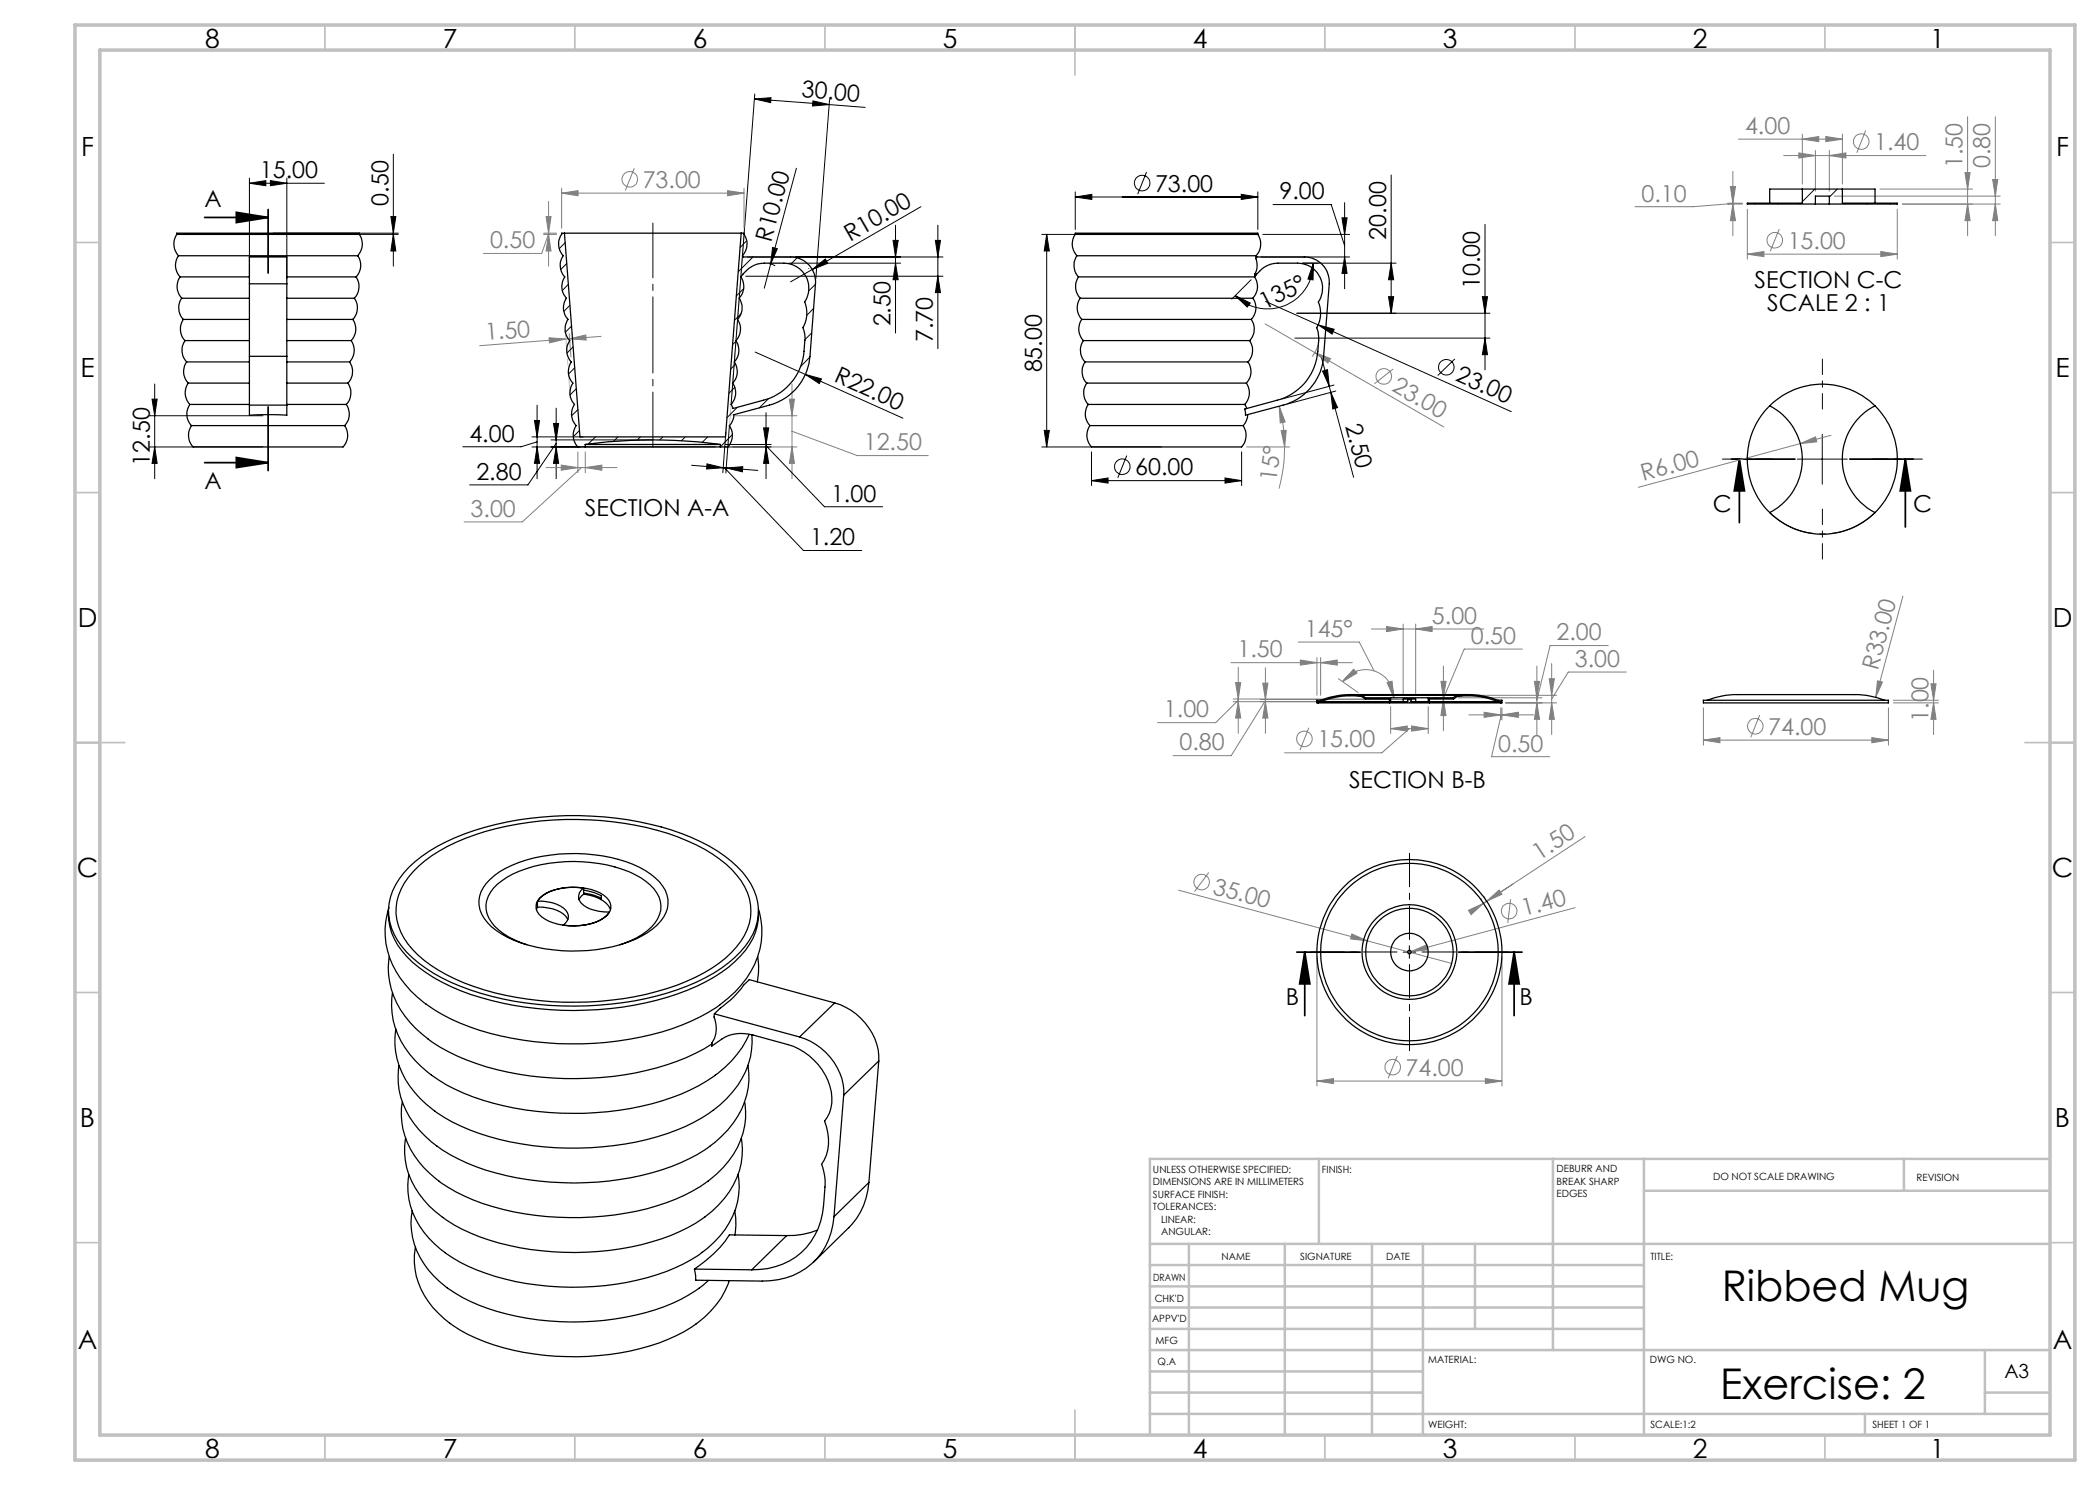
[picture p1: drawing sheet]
<svg xmlns="http://www.w3.org/2000/svg" width="420mm" height="297mm" viewBox="0 0 420 297" stroke-linecap="round" stroke-linejoin="round" font-family="sans-serif">
<g fill="none" stroke="#000" stroke-width=".2">
<path d="M150.9 19.8l14.9 1.1M150.9 19.8l3.3-.3-.1 1zM151 18.8l-4.8 62M165.9 19.9l-2.7 35.9M49.9 36.7l3.3-.6v1zM49.9 35.6v20.2M49.9 36.7h15M54.1 36.1l3.3 .6-3.3 .4zM57.4 35.6v20.2M78.7 30.8v22.4M159.3 33.7l-5.2 19.1M162.6 20.2l3.2 .7-3.3 .3z"/>
<path d="M165.8 20.9l7.2 .6M215.1 39.4l3.3-.5v1zM215.1 38.4v7.5M215.1 39.4h36.5M229.3 34.4l-1.8 4.4M248.2 38.9l3.4 .5-3.4 .5zM251.6 38.4v7.5M278.2 35v27.6M54.6 46.9h25.1M54.6 46.6h25.1M78.2 43.3h1l-.5 3.3zM78.7 46.9l.5 3.3h-1z"/>
<path d="M149.2 55.2h39.4M149.5 51.4h39.1M153.8 52.7l1.2 .5M154.1 52.8l-1.2 4.8M154.5 49.5l1 .2-1.4 3.1zM157.8 52.6h22.3M162.5 53.9l2.6-2.1 .5 .9zM162.5 53.9l-4.4 2.5M178.6 48.1h1l-.5 3.3zM179.1 52.6l.5 3.3h-1zM179.1 45v21.6M184.2 41.3l-21.7 12.6"/>
<path d="M187.1 48.1h1l-.5 3.3zM187.6 55.2l.5 3.3h-1zM187.6 45v24.7M208.4 46.9h23.9M209.3 46.9v42.5M209.3 46.9l.6 3.3h-1.1zM247.1 59.1l2.9 1.5-.6 .8zM250.2 55.9l-3.9 3.9M252.2 51.4h17.7M252.6 46.9h17.3M254.6 40.9h11.6l2.7 8.2M262.7 52.6l-.1 3.4-1-.2z"/>
<path d="M262.7 52.6a9.2 9.2 0 0 1-5.7 8.5 9.2 9.2 0 0 1-9.9-2M268.4 43.6h1l-.5 3.3zM268.9 51.4l.5 3.3h-1zM268.9 40.5v17.2M277.7 59.3h1l-.5 3.3zM278.2 52.6l.5 3.3h-1zM279.2 52.6h-18.7M296.5 59.3h1l-.5 3.3zM297 44.9v29.1M30.4 79.8h1l-.5 3.3zM30.9 76.8v18.9M151 70.4l29.6 13.2"/>
<path d="M161.1 74.9l3.2 .9-.4 .9zM253.1 60.3l10.5 4.7M259 67.6h39M259.4 62.6h38.6M263.6 65l3.2 .9-.4 .9zM263.6 65l38.7 17.3M264.2 71.1l1.7 6.2M264.5 74.2l1-.3 .4 3.4zM265.9 77.3l.3 1.2M266.2 78.5l1.3 3-.9 .3zM266.2 78.5l4.5 17M266.8 77l-10.4 2.8"/>
<path d="M267.2 78.2l-9.6 2.6M291 71.8l-3.5 3.3M297 67.6l.5 3.3h-1zM29.9 89.4h22.7M29.9 83.1h22.7M30.9 89.4l.5 3.3h-1zM106.4 89.4h36.7M106.4 87.4h10.2M106.9 84.1h1l-.5 3.3zM107.4 89.4l.5 3.3h-1zM107.4 81v14.7M107.4 88.4l-3.2 1h-11.6"/>
<path d="M110.2 88h20.4M110.7 84.7h1l-.5 3.3zM111.2 89.4l.5 3.3h-1zM111.2 81.6v14.1M111.2 88.7l-5.6 8.3h-11.7M138.3 93.1l6.3 .5M141.4 92.8l3.2 .8-3.3 .2zM144.6 93.6h.6M144.9 93.6l15.8 16.5h11.6M145.1 89.4h9.1M145.1 88.9h9.1M145.2 86.4l-.6 8.1"/>
<path d="M145.2 93.6l3.4-.3-.1 1.1zM145.2 93.6l6.4 .5M145.9 85.3l-.7 9.3M152.7 85.6h1l-.5 3.3zM153.2 89.4l.5 3.3h-1zM153.2 82.5v13.2M153.2 89.1l11.7 12.2h11.6M208.4 89.4h23.9M208.8 86.1h1.1l-.6 3.3zM218.3 96.1l3.3-.5v1zM218.3 90.4v6.7M218.3 96.1h30"/>
<path d="M225.4 91.1l-1.8 4.5M245 95.6l3.3 .5-3.3 .5zM248.3 90.4v6.7M359.5 91.8h10M364.5 86.9v9.9M280.6 190.4h2.5M281.9 189.2v2.5"/>
<circle cx="228.4" cy="36.6" r="1.55"/>
<circle cx="289.3" cy="73.4" r="1.56"/>
<circle cx="224.5" cy="93.3" r="1.55"/>
</g>
<g fill="none" stroke="#808080" stroke-width=".2">
<path d="M112.3 38.6l3.3-.5v1.1zM112.3 37.6v8M112.3 38.6h36.5M126.9 33.7l-1.8 4.4M145.5 38.1l3.3 .5-3.3 .6zM148.8 37.6v8M346.1 37.3h1l-.5 3.3zM346.6 34.3v12.9M347.7 27.8h20.8M356.7 31.1h28.5M359.8 30.6l3.3 .5-3.3 .5zM360.5 27.8l3.2-.5v1z"/>
<path d="M360.5 26.8v10M363.1 30.1v8.1M365.2 27.3l3.3 .5-3.3 .5zM365.9 31.1l3.3-.5v1zM365.9 30.1v8.1M366.9 39.2h33.1M368.5 26.8v10M373.1 26.1l-1.7 4.4M376 37.8h18.5M393 34.5h1l-.5 3.3zM393.5 23.4v23.8M398.5 35.9h1.1l-.5 3.3z"/>
<path d="M399.1 23.4v23.8M108.7 46.6h2.6M108.7 46.9h2.6M109.2 43.3h1l-.5 3.3zM109.7 46.9l.5 3.3h-1zM109.7 40.3v12.9M109.7 46.8l-1.4 3.9h-11.6M345.6 40.8h2.9M345.6 40.6h2.9M346.6 40.8l.5 3.3h-1zM346.6 40.7l-8 .6h-11.6M349.5 50.8l3.3-.5v1z"/>
<path d="M349.5 41.8v10M349.5 50.8h29.9M355.8 45.8l-1.8 4.5M376.2 50.3l3.2 .5-3.2 .5zM379.4 41.8v10M380.5 40.8h19.5M393.5 40.8l.5 3.3h-1zM399.1 40.8l.5 3.3h-1.1zM109.8 67.6l3.4 .2-3.3 .8zM113.2 67.8l-17.3 1.3M113.8 66.7l.4 4.7M113.9 67.8l3.3-.8v1z"/>
<path d="M113.9 67.8h-.7M120.2 67.3l-6.3 .5M157.9 79.8h1l-.5 3.3zM158.4 76.8v18.9M253 64.8l10 5.7M263 70.5l3.1 1.2-.5 .9zM263 70.5l25.8 14.9M263.6 69l-.6 1.5-.6 .8M278.6 73.8l-3.7 3M109.2 93.5h14.2M112.3 93l3.3 .5-3.3 .5zM115.6 90.4v4.1"/>
<path d="M116.3 93.5l-11.8 10.9h-11.7M117.1 93.5l3.3-.5v1zM117.1 90.4v4.1M146.5 89.4h12.9M147 83.1h12.4M158.4 86.3l13 4.8h14.3M158.4 89.4l.5 3.3h-1zM249.3 89.4h8.6M255.8 81.2l1.2 3.2-1 .2zM255.8 81.2a31.5 31.5 0 0 1 1.1 8.2M256.2 86.1h1l-.3 3.3zM256.9 89.4a31.2 31.2 0 0 1-1.1 8.3"/>
<path d="M360 88.7l3.1-1.3 .3 1zM366.2 87.1l-38.5 10.4M380.6 119.2l-5.5 20.3M246.2 132.5h24.3M246.6 139.8h33M247.1 136.5h1l-.5 3.3zM247.6 133.5v13.2M252.1 139.9h28.4M252.6 136.6h1l-.5 3.3zM253.1 133.6v13.1M259.6 128.4h12.3l2.9 5.8M260.1 132l3.3 .5-3.3 .5z"/>
<path d="M263.4 131.5v7.6M264.1 132.5l3.3-.5v1zM264.1 131.5v7.6M267.7 135.7l3.9 2.8M268.5 136.3a5.6 5.6 0 0 1 6.3-2.1 5.6 5.6 0 0 1 4 5.4M270.7 133.8l.7 .8-2.9 1.7zM274.3 125.8h22.4M277.3 125.3l3.3 .5-3.3 .5zM277.4 136.5l1-.3 .4 3.4zM280.6 124.8v14M283.1 125.8l3.3-.5v1zM283.1 124.8v14"/>
<path d="M288.2 136.3h1l-.5 3.3zM288.7 139.8l.5 3.3h-1zM288.7 133.2v13M291.6 139.6h16.8M292.3 139.1h19M304.5 129.8h-11.7l-4.1 9.9M306.9 136.3h1l-.5 3.3zM307.4 133.2v13.7M309.8 135.7h1.1l-.6 3.4zM310.3 132.7v14.2M321.7 129.1h-11.7l-2.6 10.9M325.3 134.4h-11.6l-3.4 5.4"/>
<path d="M375.5 136.2l1 .2-1.4 3.1zM386.2 136.8h1l-.5 3.2zM386.7 134.1v12.8M246.6 140.3h30.5M247.6 140.3l.5 3.3h-1zM247.6 140l-4.5 4.5h-11.6M253.1 140.3l.5 3.3h-1zM253.1 140.1l-6.9 11h-11.6M261.8 145.6l-1.8 4.4M278.1 145.7l3.3-.5v1zM278.1 141.3v5.4M278.1 145.7h7.5"/>
<path d="M281.9 145.7l-5.5 4.9h-19.5M282.3 145.2l3.3 .5-3.3 .5zM285.6 141.3v5.4M293.8 143h12.9M296.8 142.4l3.3 .6-3.3 .5zM300.1 141.6v2.4M300.2 143l-1.9 8.3h11.7M300.4 143l3.3-.6v1.1zM300.4 141.6v2.4M301.1 140.6h10.2M307.4 140.6l.5 3.3h-1zM310.3 140.6l.6 3.3h-1.1z"/>
<path d="M340.7 148l3.3-.5v1.1zM340.7 141.6v7.4M340.7 148h37M351.9 143l-1.7 4.5M374.4 147.5l3.3 .5-3.3 .6zM377.7 141.6v7.4M378.7 140.6h9M378.7 140h9M386.7 140.6l.5 3.3h-1zM235.7 178l37.7 10.2M241.8 174.5l-2.9 3.8M296.2 179.8h.1"/>
<path d="M296.8 179.4h.1M302.1 179.8l-.5 4.8M302.6 176.8l-5.2 3.4M317 167.3l-20.3 13.4M263.4 191.4v25.8M270.4 186.8l3 1.4-3.3-.4zM273.4 188.2l16.9 4.5M282.2 190.3l3.1-1.3 .2 1zM282.2 190.3l-.6 .2M293.7 182.1l3-1.4-2.5 2.2zM297.4 180.2l2.4-2.2 .6 .9zM297.4 180.2l-.7 .5"/>
<path d="M300.4 191.4v25.8M315 181.5l-32.8 8.8M263.4 216.2l3.3-.5v1zM263.4 216.2h37M279.4 211.2l-1.8 4.4M297.1 215.7l3.3 .5-3.3 .5z"/>
<circle cx="126" cy="35.9" r="1.55"/>
<circle cx="372.2" cy="28.3" r="1.55"/>
<circle cx="355" cy="48" r="1.55"/>
<circle cx="276.7" cy="75.3" r="1.56"/>
<circle cx="260.9" cy="147.8" r="1.55"/>
<circle cx="351" cy="145.3" r="1.56"/>
<circle cx="240.3" cy="176.4" r="1.55"/>
<circle cx="301.8" cy="182.2" r="1.55"/>
<circle cx="278.5" cy="213.4" r="1.56"/>
</g>
<path d="M354 102.5a15 15 0 0 0 21 0" fill="none" stroke="#000" stroke-width=".2" stroke-dasharray="15.2 1.3 1.3 1.3" stroke-dashoffset="5.5" stroke-linecap="butt"/>
<g fill="none" stroke="#000" stroke-width=".35">
<path d="M40.9 43.5h12.7M47.3 42.5l6.3 1-6.3 1zM53.6 41.9v12.7M40.9 92.5h12.7M47.3 91.5l6.3 1-6.3 1zM53.6 81.4v12.7M346.3 91.8h12.7M347.9 91.8l1 6.4h-2zM347.9 91.8v12.7M370 91.8h12.7M381.1 91.8l1 6.4h-2.1zM381.1 91.8v13.6"/>
<path d="M259.4 190.4h12.7M260.9 190.4l1.1 6.4h-2.1zM260.9 190.4v12.7M291.7 190.4h12.7M302.8 190.4l1 6.4h-2zM302.8 190.4v12.7"/>
</g>
<path d="M279.4 190.4h-17.2M281.9 187.9v-17.3M281.9 192.9v17.2M284.4 190.4h17.3" fill="none" stroke="#000" stroke-width=".2" stroke-dasharray="15.2 1.3 1.3 1.3" stroke-dashoffset="8.5"/>
<path d="M354.5 91.8h-10M364.5 81.8v-10M374.5 91.8h10M364.5 101.8v10" fill="none" stroke="#000" stroke-width=".2" stroke-dasharray="15.2 1.3 1.3 1.3" stroke-dashoffset="12.1"/>
<path d="M130.6 89.4v-44.8" fill="none" stroke="#000" stroke-width=".2" stroke-dasharray="15.2 1.3 1.3 1.3" stroke-dashoffset="4.3"/>
<path d="M148.8 46.9l-2.9 38.2" fill="none" stroke="#c0c0c0" stroke-width=".2" stroke-dasharray="15.2 1.3 1.3 1.3" stroke-dashoffset="7.5"/>
<path d="M148.6 54.8l-.4 .4M148.7 51.4h-.2M146.8 82.9l-.7 .2" fill="none" stroke="#c0c0c0" stroke-width=".2" stroke-dasharray="15.2 1.3 1.3 1.3"/>
<path d="M114 78.8l-1-12.8" fill="none" stroke="#c0c0c0" stroke-width=".2" stroke-dasharray="15.2 1.3 1.3 1.3" stroke-dashoffset="10.8"/>
<g fill="none" stroke="#c0c0c0" stroke-width=".35">
<path d="M65 5v5M115 5v5M165 5v5M215 5v10M265 5v5M315 5v5M365 5v5M15 48.5h5M410 48.5h5M15 98.5h5M410 98.5h5M15 148.5h10"/>
<path d="M405 148.5h10M15 198.5h5M410 198.5h5M15 248.5h5M410 248.5h5M65 287v5M115 287v5M165 287v5M215 282v10M265 287v5M315 287v5M365 287v5"/>
</g>
<g fill="none" stroke="#c0c0c0" stroke-width=".5">
<path d="M263.8 231.8v17M310.6 231.8v38.2M328.8 231.8v55.2M328.8 238.2h81.2M380.8 231.8v6.4M410 231.8h-180v55.2M230 248.8h180M230 257.3h98.8M230 253h98.8M237.8 248.8v38.2M257 248.8v38.2M274.4 248.8v38.2"/>
<path d="M284.6 248.8v38.2M295 248.8v17M230 265.8h98.8M230 261.5h98.8M230 278.5h54.6M230 274.3h54.6M230 270h180M397 278.5h13M397 270v12.8M230 282.8h180M373 282.8v4.2"/>
</g>
<path d="M15 5h400v287h-400zM20 10h390v277h-390z" fill="none" stroke="#c0c0c0" stroke-width=".7"/>
<g fill="#000">
<path d="M47.3 42.5l6.3 1-6.3 1zM47.3 91.5l6.3 1-6.3 1z"/>
<path d="M381.1 91.8l1 6.4h-2.1zM347.9 91.8l1 6.4h-2z"/>
<path d="M302.8 190.4l1 6.4h-2zM260.9 190.4l1.1 6.4h-2.1z"/>
</g>
<g fill="#808080">
<path d="M157.9 79.8h1l-.5 3.3zM158.4 89.4l.5 3.3h-1z"/>
<path d="M113.9 67.8l3.3-.8v1zM109.8 67.6l3.4 .2-3.3 .8z"/>
</g>
<g fill="#000">
<path d="M154.5 49.5l1 .2-1.4 3.1zM162.5 53.9l2.6-2.1 .5 .9zM161.1 74.9l3.2 .9-.4 .9zM263.6 65l3.2 .9-.4 .9z"/>
<path d="M150.9 19.8l3.3-.3-.1 1zM162.6 20.2l3.2 .7-3.3 .3z"/>
<path d="M54.1 36.1l3.3 .6-3.3 .4zM49.9 36.7l3.3-.6v1z"/>
<path d="M215.1 39.4l3.3-.5v1zM248.2 38.9l3.4 .5-3.4 .5z"/>
<path d="M78.7 46.9l.5 3.3h-1zM78.2 43.3h1l-.5 3.3z"/>
<path d="M247.1 59.1l2.9 1.5-.6 .8zM262.7 52.6l-.1 3.4-1-.2z"/>
<path d="M264.5 74.2l1-.3 .4 3.4zM266.2 78.5l1.3 3-.9 .3z"/>
<path d="M296.5 59.3h1l-.5 3.3zM297 67.6l.5 3.3h-1zM30.4 79.8h1l-.5 3.3zM30.9 89.4l.5 3.3h-1zM187.1 48.1h1l-.5 3.3zM187.6 55.2l.5 3.3h-1zM178.6 48.1h1l-.5 3.3zM179.1 52.6l.5 3.3h-1z"/>
<path d="M208.8 86.1h1.1l-.6 3.3zM209.3 46.9l.6 3.3h-1.1zM277.7 59.3h1l-.5 3.3zM278.2 52.6l.5 3.3h-1z"/>
<path d="M218.3 96.1l3.3-.5v1zM245 95.6l3.3 .5-3.3 .5zM268.4 43.6h1l-.5 3.3zM268.9 51.4l.5 3.3h-1zM107.4 89.4l.5 3.3h-1zM106.9 84.1h1l-.5 3.3zM145.2 93.6l3.4-.3-.1 1.1zM141.4 92.8l3.2 .8-3.3 .2zM153.2 89.4l.5 3.3h-1zM152.7 85.6h1l-.5 3.3zM110.7 84.7h1l-.5 3.3zM111.2 89.4l.5 3.3h-1z"/>
</g>
<g fill="#808080">
<path d="M270.4 186.8l3 1.4-3.3-.4z"/>
<path d="M360 88.7l3.1-1.3 .3 1z"/>
<path d="M282.2 190.3l3.1-1.3 .2 1z"/>
<path d="M375.5 136.2l1 .2-1.4 3.1z"/>
<path d="M263 70.5l3.1 1.2-.5 .9z"/>
<path d="M374.4 147.5l3.3 .5-3.3 .6zM340.7 148l3.3-.5v1.1zM365.9 31.1l3.3-.5v1zM359.8 30.6l3.3 .5-3.3 .5z"/>
<path d="M112.3 93l3.3 .5-3.3 .5zM117.1 93.5l3.3-.5v1zM109.2 43.3h1l-.5 3.3zM109.7 46.9l.5 3.3h-1zM112.3 38.6l3.3-.5v1.1zM145.5 38.1l3.3 .5-3.3 .6zM263.4 216.2l3.3-.5v1zM297.1 215.7l3.3 .5-3.3 .5zM278.1 145.7l3.3-.5v1zM282.3 145.2l3.3 .5-3.3 .5zM300.4 143l3.3-.6v1.1zM296.8 142.4l3.3 .6-3.3 .5zM306.9 136.3h1l-.5 3.3zM307.4 140.6l.5 3.3h-1zM309.8 135.7h1.1l-.6 3.4zM310.3 140.6l.6 3.3h-1.1zM277.4 136.5l1-.3 .4 3.4zM270.7 133.8l.7 .8-2.9 1.7zM253.1 140.3l.5 3.3h-1zM252.6 136.6h1l-.5 3.3zM247.1 136.5h1l-.5 3.3zM247.6 140.3l.5 3.3h-1zM288.2 136.3h1l-.5 3.3zM288.7 139.8l.5 3.3h-1zM346.6 40.8l.5 3.3h-1zM346.1 37.3h1l-.5 3.3zM360.5 27.8l3.2-.5v1zM365.2 27.3l3.3 .5-3.3 .5z"/>
<path d="M260.1 132l3.3 .5-3.3 .5zM264.1 132.5l3.3-.5v1z"/>
<path d="M349.5 50.8l3.3-.5v1zM376.2 50.3l3.2 .5-3.2 .5z"/>
<path d="M297.4 180.2l2.4-2.2 .6 .9zM293.7 182.1l3-1.4-2.5 2.2z"/>
<path d="M256.2 86.1h1l-.3 3.3zM255.8 81.2l1.2 3.2-1 .2z"/>
<path d="M399.1 40.8l.5 3.3h-1.1zM398.5 35.9h1.1l-.5 3.3z"/>
<path d="M386.7 140.6l.5 3.3h-1zM386.2 136.8h1l-.5 3.2z"/>
<path d="M393 34.5h1l-.5 3.3zM393.5 40.8l.5 3.3h-1z"/>
<path d="M277.3 125.3l3.3 .5-3.3 .5zM283.1 125.8l3.3-.5v1z"/>
</g>
<g fill="none" stroke="#000" stroke-width=".25">
<path d="M360.5 37.8h-6.6v2.8M360.5 37.8v2.8h-11v.2h13.6M360.5 37.8h8M368.5 37.8h6.5v2.8M368.5 37.8v2.8h10.9v.2h-13.5M35.3 46.9a3.5 3.5 0 0 0 .4 4.2M35.3 46.9h36.6M35.3 46.9v-.3h36.6v.3M35.7 51.1a3.3 3.3 0 0 0 .3 4.3M35.7 51.1h35.8M36 55.4a3.4 3.4 0 0 0 .3 4.3M36 55.4h13.9"/>
<path d="M36.3 59.7a3.5 3.5 0 0 0 .4 4.2M36.3 59.7h13.6M49.9 56.8v-5.4h7.5v5.4M49.9 56.8h7.5M49.9 56.8v14.5M57.4 55.4h13.8M57.4 59.7h13.5M57.4 56.8v14.5M70.9 59.7a3.3 3.3 0 0 1-.3 4.2M71.2 55.4a3.5 3.5 0 0 1-.3 4.3M71.5 51.1a3.3 3.3 0 0 1-.3 4.3M71.9 46.9a3.4 3.4 0 0 1-.4 4.2"/>
<path d="M112.9 46.6h-.6v.3a3.4 3.4 0 0 0 .3 4.2 3.4 3.4 0 0 0 .4 4.3 3.4 3.4 0 0 0 .3 4.3 3.4 3.4 0 0 0 .3 4.2 3.4 3.4 0 0 0 .3 4.2 3.4 3.4 0 0 0 .4 4.3 3.4 3.4 0 0 0 .3 4.2 3.4 3.4 0 0 0 .3 4.3 3.4 3.4 0 0 0 .3 4.2 3.5 3.5 0 0 0 .4 4.3h1.5M112.9 46.6h35.3M112.9 46.6l3.1 40.8h29.1l3.1-40.8M148.2 46.6h.6v.3a3.4 3.4 0 0 1-.3 4.2l.1 .3h9.5a5 5 0 0 1 5 5.4l-1.1 14.5a11 11 0 0 1-8.1 9.7l-7.1 1.9a3.3 3.3 0 0 1-.9 2.2 3.4 3.4 0 0 1-.3 4.3h-1.5M148.6 54.8a5.6 5.6 0 0 1 4.3-2.2h3.9a5 5 0 0 1 4.1 7.8 5.8 5.8 0 0 1-.3 5.1 5.2 5.2 0 0 1 .4 2.6 12.7 12.7 0 0 1-2.2 7.7 10.7 10.7 0 0 1-6.1 4.2l-6.1 1.7-.1-.2a.84 .84 0 0 1 .2-1.3 3.3 3.3 0 0 0-.2-3.6 3.4 3.4 0 0 0 .4-4.2 3.4 3.4 0 0 0 .3-4.3 3.4 3.4 0 0 0 .3-4.2 3.3 3.3 0 0 0 .3-4.2 3.6 3.6 0 0 0 .4-4.4zM215.1 46.9a3.4 3.4 0 0 0 .3 4.2M215.1 46.9h36.5M215.1 46.9v-.3h36.5v.3M215.4 51.1a3.5 3.5 0 0 0 .3 4.3M215.4 51.1h35.8M215.7 55.4a3.5 3.5 0 0 0 .3 4.3M215.7 55.4h35.2"/>
<path d="M216 59.7a3.3 3.3 0 0 0 .4 4.2M216 59.7h34.6M250.6 59.7a3.3 3.3 0 0 1-.3 4.2M250.9 55.4a3.4 3.4 0 0 1-.3 4.3M251.2 51.1l.2 .3M251.2 51.4h9.6a5 5 0 0 1 5.1 5.4l-1.2 14.5a11 11 0 0 1-8.1 9.7l-7.5 2-.1-1.2 6.4-1.8a10.9 10.9 0 0 0 8.2-9.7l.1-2.9-.4-1.9a5.8 5.8 0 0 0 .4-5.1 5 5 0 0 0-4.2-7.8h-3.9a5 5 0 0 0-3.5 1.5l-1.2 1.1 .1-.4a3.6 3.6 0 0 0 .2-3.1zM251.3 54.8l-.4 .6M251.6 46.9a3.5 3.5 0 0 1-.4 4.2M363.1 40.8h2.8M363.1 40.8v-1.6h2.8v1.6M36.7 63.9a3.4 3.4 0 0 0 .3 4.2M36.7 63.9h13.2"/>
<path d="M37 68.1a3.4 3.4 0 0 0 .3 4.3M37 68.1h12.9M37.3 72.4a3.3 3.3 0 0 0 .3 4.2M37.3 72.4h12.6M37.6 76.6a3.4 3.4 0 0 0 .4 4.3M37.6 76.6h12.3M49.9 71.3v9.7M49.9 71.3h7.5M57.4 71.3v9.7M57.4 63.9h13.2M57.4 68.1h12.8M57.4 72.4h12.5"/>
<path d="M57.4 76.6h12.2M69.6 76.6a3.5 3.5 0 0 1-.3 4.3M69.9 72.4a3.5 3.5 0 0 1-.3 4.2M70.2 68.1a3.4 3.4 0 0 1-.3 4.3M70.6 63.9a3.3 3.3 0 0 1-.4 4.2M216.4 63.9a3.3 3.3 0 0 0 .3 4.2M216.4 63.9h33.9M216.7 68.1a3.5 3.5 0 0 0 .3 4.3M216.7 68.1h33.2M217 72.4a3.4 3.4 0 0 0 .3 4.2M217 72.4h32.6M217.3 76.6a3.4 3.4 0 0 0 .4 4.3"/>
<path d="M217.3 76.6h32M249.3 76.6a3.4 3.4 0 0 1-.3 4.3M249.6 72.4a3.3 3.3 0 0 1-.3 4.2M249.9 68.1a3.5 3.5 0 0 1-.3 4.3M250.3 63.9a3.5 3.5 0 0 1-.4 4.2M38 80.9a3.5 3.5 0 0 0 .3 4.2M38 80.9h11.9M38.3 85.1a3.3 3.3 0 0 0 .4 4.3h29a1.23 1.23 0 0 0 1.6-1.2l.2-1.3-.1-.9-.5-.9M38.3 85.1h30.6M49.9 81v2l2.5-.1 5 .1v-2M49.9 81h7.5M57.4 80.9h11.9"/>
<path d="M69.3 80.9a3.3 3.3 0 0 1-.4 4.2M117.1 88.9a100 100 0 0 1 27 0M117.1 88.9h27M117.1 89.4h27M117.1 88.9v.5M144.1 88.9v.5M217.7 80.9a3.3 3.3 0 0 0 .3 4.2M217.7 80.9h31.3M218 85.1a3.3 3.3 0 0 0 .4 4.3h28.8a1.25 1.25 0 0 0 1.6-.8 3.6 3.6 0 0 0-.2-3.5M218 85.1h30.6M249 80.9l.3 .8M249.6 82.9a3.8 3.8 0 0 1-1 2.2"/>
<path d="M353.9 81.2a14.9 14.9 0 0 1 21.1 0M353.9 81.2a12 12 0 0 1 0 21.3M353.9 81.2a14.9 14.9 0 0 0 0 21.3M375 81.2a12 12 0 0 0 0 21.3M375 81.2a15 15 0 0 1 0 21.3M353.9 102.5a15 15 0 0 0 21.1 0M270.2 138.9h23.4M272.4 139.1a16.7 16.7 0 0 0-8.3 .9h-.7v.6h.2M272.4 139.1h19M272.4 139.1l.7 .5h5M278.1 139.6h7.5M278.1 139.6v.7h3.5v-.4h.6v.4h3.4v-.7"/>
<path d="M291.4 139.1a16.7 16.7 0 0 1 8.2 .9h.8v.6h-.3M291.4 139.1l-.8 .5h-5M263.6 140.6h14.3M264.2 140.3a15.5 15.5 0 0 1 8.1-1l.8 .5h4.8v.8M264.2 140.3h13.7M264.2 140.3h-.6v.3M277.9 140.6h8M280.6 140.3v-.5h2.5v.5M285.9 140.6h14.2M285.9 140.3h13.7M299.6 140.3a15.5 15.5 0 0 0-8.2-1l-.7 .5h-4.8v.8M299.6 140.3h.5v.3"/>
<path d="M340.7 140h37v.6h-37zM341.4 140a22.8 22.8 0 0 1 8.2-1.1h18.7a27.7 27.7 0 0 1 7.2 .7l1.4 .4M81.8 173.4a37 37 0 0 1 17.4-8.5 67.9 67.9 0 0 1 37.1 1.8 28.1 28.1 0 0 1 13.1 8.9 10.6 10.6 0 0 1-.3 13.6 27.1 27.1 0 0 1-11.6 8 66.5 66.5 0 0 1-45.5 0 27.9 27.9 0 0 1-11.6-7.9 10.8 10.8 0 0 1-.5-13.5zM82.6 174.3a31.3 31.3 0 0 1 14.4-8 64.9 64.9 0 0 1 38.6 1.1 27.7 27.7 0 0 1 11.8 7.6 10.4 10.4 0 0 1-.2 14.4 28 28 0 0 1-11.8 7.7 64.3 64.3 0 0 1-42.5-.5 26.4 26.4 0 0 1-11.3-7.8 10.6 10.6 0 0 1 1-14.5zM98 175.9a21.2 21.2 0 0 1 12.1-4.9 33 33 0 0 1 17.8 2.5 10.5 10.5 0 0 1 5.5 5.5 5.7 5.7 0 0 1-2 6.1 20 20 0 0 1-10.4 4.5 33.3 33.3 0 0 1-19.5-2.1 10.2 10.2 0 0 1-5.5-5.5 5.8 5.8 0 0 1 2-6.1zM107.9 179.6a10.2 10.2 0 0 1 8.3-2.1 8 8 0 0 1 5.5 2.5 2.28 2.28 0 0 1-.5 3.3 12 12 0 0 1-10.5 1.3 4.7 4.7 0 0 1-3.5-2.8 2.26 2.26 0 0 1 .7-2.2zM116.7 178.6l1.8 .4 1.8 .6M116.7 178l2.1 .5 1.5 .6v.8M116.7 177.6a1.97 1.97 0 0 0 0 3.4 8.9 8.9 0 0 0 5.2 1.4 6.7 6.7 0 0 1-4.7 2.6 14.9 14.9 0 0 1-4.6 0 1.94 1.94 0 0 0 .1-3.4 8.1 8.1 0 0 0-5.2-1.4M116.7 178.8a7.4 7.4 0 0 1 5 2.4l.4 .7M116.7 177.6a11.8 11.8 0 0 0-8.2 1.5l-1 1.1M116.7 178.8l-.5 .4-.4 .7"/>
<path d="M116.7 177.6v1.2M77.7 182.2a12 12 0 0 0 3.7 9.1 35.2 35.2 0 0 0 16.8 8.8 67.3 67.3 0 0 0 39.3-2.1 26 26 0 0 0 12.4-9.1 11.1 11.1 0 0 0 1.8-6.7M77.8 181.5a16.3 16.3 0 0 0 4.3 16.7l3.1 2.6M77.9 191.3a16.7 16.7 0 0 0 6.6 15.6l1.2 .9M78.5 198.5a16.2 16.2 0 0 0 5.7 14.8l2.1 1.7M105.3 188.9a12.7 12.7 0 0 1-7.5-5.3 5.4 5.4 0 0 1 1.7-6.8 20.9 20.9 0 0 1 12-4.3 29.3 29.3 0 0 1 15.5 2.4 9 9 0 0 1 5.1 5.4 5.9 5.9 0 0 1-2.6 5.9 16.5 16.5 0 0 1-5.5 2.7M107.5 181.4a7.6 7.6 0 0 1 5.7 1.9l.4 .6M107.5 181.4l-.2 .5M107.5 180.2v1.2M151.6 191.3a13.9 13.9 0 0 1-.2 5.1M151.7 181.8a15.5 15.5 0 0 1-3.5 15.3 28.4 28.4 0 0 1-11.8 7.9 64.3 64.3 0 0 1-42.5 .3 34.1 34.1 0 0 1-8.7-4.5M79.2 205.8a15.8 15.8 0 0 0 4.8 13.8 30.4 30.4 0 0 0 13.9 7.7 61.6 61.6 0 0 0 37.4-1.3 31.2 31.2 0 0 0 7.3-3.9"/>
<path d="M79.8 213.1a16.3 16.3 0 0 0 6.5 15.2l1 .9M85.6 207.8a43.6 43.6 0 0 0 20.4 7.4 61.9 61.9 0 0 0 31.3-3.7l3.4-1.7 1.7-1M86.3 215a39.6 39.6 0 0 0 16.6 6.6 62.8 62.8 0 0 0 33.4-2.8 32.7 32.7 0 0 0 6.8-3.8M142.9 202.8l-.1 .6a5.4 5.4 0 0 1-.4 5.1l-.1 .7a9.1 9.1 0 0 1 4.9-2.4 9.3 9.3 0 0 1 3.4 .2l7 1.9a12.1 12.1 0 0 1 8.8 11.7 6.4 6.4 0 0 1-1.5 3.6 9.1 9.1 0 0 1-.6 8.7 10.3 10.3 0 0 1 .7 4.5 20.4 20.4 0 0 1-2 9.6 13.5 13.5 0 0 1-12.6 7M142.9 202.8l17 4.6M149.6 213.1a15.5 15.5 0 0 1-5.2 14.1l-2.3 2M149.8 206.9a20.3 20.3 0 0 1-6.8 8.1M150.4 207a16.1 16.1 0 0 1-5.1 12.7l-2.7 2.4M159.9 207.4a12.4 12.4 0 0 1 8.9 10.5l-.1 1.1M166.9 200.6l-17-4.7-1.2 1.2a18 18 0 0 1-4.7 4.5l-1.1 1.2M166.9 200.6a12.3 12.3 0 0 1 8.9 10.5v1.1M166.9 200.6l-7 6.8"/>
<path d="M168.7 219l-1.9 24.3M175.8 212.2l-7.1 6.8M175.8 212.2l-2 24.3M80.5 220.4a15.6 15.6 0 0 0 5.5 14.3l1.8 1.5M81.1 227.6a14.6 14.6 0 0 0 3.6 12.4 21 21 0 0 0 3.8 3.5M81.8 234.9a15 15 0 0 0 5 13.8l2.2 1.8M87.3 229.2a40.5 40.5 0 0 0 18.3 6.7 58.3 58.3 0 0 0 30.5-3.4 27.4 27.4 0 0 0 6-3.3M141.6 236.2a39.5 39.5 0 0 1-18.7 6.8 58.3 58.3 0 0 1-28.2-3 30.8 30.8 0 0 1-6.9-3.7M147.6 234.9a14.9 14.9 0 0 1-4.8 13.6 31.2 31.2 0 0 1-15.4 7.5 56.5 56.5 0 0 1-32-2 25.9 25.9 0 0 1-6.4-3.5M148.3 227.6a15.1 15.1 0 0 1-4.6 13.4l-2.7 2.4M148.9 220.4a15.1 15.1 0 0 1-4.2 13.1l-3.1 2.7M173.8 236.5a14 14 0 0 1-4 9l-7 6.9"/>
<path d="M173.8 236.5l-7 6.8M82.4 242.2a15 15 0 0 0 5.4 14.1 30.2 30.2 0 0 0 13.6 6.5 55 55 0 0 0 33.2-2.2 29.6 29.6 0 0 0 5.3-3M83.1 249.4a15.1 15.1 0 0 0 5.8 14.4 34.1 34.1 0 0 0 15.8 6.7 53.9 53.9 0 0 0 28.9-2.6 25.2 25.2 0 0 0 5.7-3.2M138.9 253.8l11.5 .2M141 243.3a38.1 38.1 0 0 1-16.9 6.5 58.2 58.2 0 0 1-28.2-2.4 30 30 0 0 1-7.4-4M141.7 256.1l-1.9 1.5M145.8 256.1a17.4 17.4 0 0 1-6.6 8.7M147 242.1a14.3 14.3 0 0 1 0 4.9M157.3 247.1l-11.4-.1a24.2 24.2 0 0 1-7 6.8M157.3 247.1l-6.9 6.9M163.5 246a15.3 15.3 0 0 1-6.2 1.1M166.8 243.3a13.6 13.6 0 0 1-14.4 12.9l-13.3-.2v-.9l-.2-1.3"/>
<circle cx="281.9" cy="190.4" r="8.7"/>
<circle cx="281.9" cy="190.4" r="18.5"/>
<circle cx="281.9" cy="190.4" r="3.8"/>
<circle cx="281.9" cy="190.4" r="9.5"/>
<circle cx="281.9" cy="190.4" r="17.7"/>
<circle cx="281.9" cy="190.4" r=".35"/>
</g>
<g fill="none" stroke="#000" stroke-width=".2">
<path d="M363 37.8l-2.5 2.5M367.5 37.8l-1.6 1.6M113 48.5l-1.2 1.2M113.3 52.7l-1.2 1.2M113.7 56.9l-1.2 1.2M148.7 57.7l-1.5 1.5M149.3 48.2l-1.3 1.3M150.6 51.4l-3 3M159.4 51.6l-1.2 1.2M161.7 53.7h.1M163.1 56.9l-1.4 1.3M351.2 40.6l-.2 .2"/>
<path d="M355.7 40.6l-.2 .2M360.2 40.6l-.2 .2M369.1 40.6l-.1 .2M373.6 40.6l-.1 .2M378.1 40.6l-.2 .2M114 61.1l-1.2 1.2M114.3 65.2l-1.2 1.3M114.6 69.4l-1.2 1.2M114.9 73.6l-1.2 1.2M115.3 77.7l-1.3 1.3M147 77.5l-1.2 1.2M147.1 72.8l-.9 1"/>
<path d="M147.2 68.2l-.7 .7M148.2 62.8l-1.3 1.3M153.7 79.8l-1.9 1.8M162 71.4l-1.8 1.9M162.3 66.6l-1.3 1.3M162.7 61.7l-1.3 1.4M115.6 81.9l-1.3 1.2M115.9 86.1l-1.2 1.2M119.1 87.4l-1.4 1.4M123.6 87.4l-.9 .9M128.1 87.4l-.7 .6M132.6 87.4l-.7 .6"/>
<path d="M137.1 87.4l-.8 .8M141.5 87.4l-1.1 1.1M146.5 86.9l-2.4 2.5M147.5 81.5l-2.1 2M264.6 139.9l-.4 .4M270.1 138.9l-.3 .3M273.9 139.6l-.3 .2M278.1 139.8l-.2 .3M287.4 139.6l-.3 .2M292.5 139l-.3 .2M296.7 139.2l-.2 .2M282.2 140.2l-.3 .4"/>
<path d="M300.4 140l-.3 .3"/>
</g>
<g font-size="8.5">
<text x="344.4" y="260.3">Ribbed Mug</text>
<text x="344.1" y="279.7">Exercise: 2</text>
</g>
<g font-size="5.3">
<text x="41" y="9.5">8</text>
<text x="88.5" y="9.5">7</text>
<text x="138.5" y="9.5">6</text>
<text x="188.5" y="9.5">5</text>
<text x="238.5" y="9.5">4</text>
<text x="288.5" y="9.5">3</text>
<text x="338.5" y="9.5">2</text>
<text x="386" y="9.5">1</text>
<text x="16.2" y="31.2">F</text>
<text x="411.2" y="31.2">F</text>
<text x="16.1" y="75.5">E</text>
<text x="411.1" y="75.5">E</text>
<text x="15.5" y="125.5">D</text>
<text x="410.5" y="125.5">D</text>
<text x="15.4" y="175.5">C</text>
<text x="410.4" y="175.5">C</text>
<text x="16" y="225.5">B</text>
<text x="411" y="225.5">B</text>
<text x="15.5" y="269.7">A</text>
<text x="410.5" y="269.7">A</text>
<text x="41" y="291.5">8</text>
<text x="88.5" y="291.5">7</text>
<text x="138.5" y="291.5">6</text>
<text x="188.5" y="291.5">5</text>
<text x="238.5" y="291.5">4</text>
<text x="288.5" y="291.5">3</text>
<text x="338.5" y="291.5">2</text>
<text x="386" y="291.5">1</text>
</g>
<g font-size="4.7">
<text x="160.2" y="19.5" transform="rotate(4 160.2 19.5)">30.00</text>
<text x="52" y="35.6">15.00</text>
<text x="40.9" y="41.3">A</text>
<text x="77.7" y="41.1" transform="rotate(-90 77.7 41.1)">0.50</text>
<text x="231" y="38.3">73.00</text>
<text x="255.9" y="39.9">9.00</text>
<text x="277.2" y="47.9" transform="rotate(-90 277.2 47.9)">20.00</text>
<text x="154.3" y="48.6" transform="rotate(-75 154.3 48.6)">R10.00</text>
<text x="170" y="48.3" transform="rotate(-30 170 48.3)">R10.00</text>
<text x="296" y="57.8" transform="rotate(-90 296 57.8)">10.00</text>
<text x="350.9" y="57.6">SECTION C-C</text>
<text x="178.1" y="65.3" transform="rotate(-90 178.1 65.3)">2.50</text>
<text x="252.9" y="62.1" transform="rotate(-27 252.9 62.1)">135°</text>
<text x="353.4" y="62.1">SCALE 2 : 1</text>
<text x="186.6" y="68.4" transform="rotate(-90 186.6 68.4)">7.70</text>
<text x="166.6" y="76.3" transform="rotate(24 166.6 76.3)">R22.00</text>
<text x="208.4" y="74.5" transform="rotate(-90 208.4 74.5)">85.00</text>
<text x="290.9" y="76" transform="rotate(24 290.9 76)">23.00</text>
<text x="93.9" y="88.3">4.00</text>
<text x="269.1" y="85.2" transform="rotate(75 269.1 85.2)">2.50</text>
<text x="29.9" y="93.1" transform="rotate(-90 29.9 93.1)">12.50</text>
<text x="95.3" y="95.9">2.80</text>
<text x="227" y="95">60.00</text>
<text x="40.9" y="97.9">A</text>
<text x="166.2" y="100.3">1.00</text>
<text x="117" y="103.3">SECTION A-A</text>
<text x="342.6" y="102.3">C</text>
<text x="382.6" y="102.3">C</text>
<text x="162" y="109.1">1.20</text>
<text x="269.8" y="157.7">SECTION B-B</text>
<text x="257.2" y="200.9">B</text>
<text x="303.9" y="200.9">B</text>
</g>
<g font-size="4.7" fill="#808080">
<text x="349" y="26.8">4.00</text>
<text x="374.8" y="30">1.40</text>
<text x="392.5" y="33.7" transform="rotate(-90 392.5 33.7)">1.50</text>
<text x="398.1" y="33.7" transform="rotate(-90 398.1 33.7)">0.80</text>
<text x="128.5" y="37.6">73.00</text>
<text x="328.3" y="40.3">0.10</text>
<text x="98" y="49.7">0.50</text>
<text x="357.5" y="49.7">15.00</text>
<text x="97.1" y="68" transform="rotate(-4 97.1 68)">1.50</text>
<text x="278.1" y="78" transform="rotate(30 278.1 78)">23.00</text>
<text x="172.8" y="90.1">12.50</text>
<text x="255.3" y="96.4" transform="rotate(-83 255.3 96.4)">15°</text>
<text x="328.7" y="96.1" transform="rotate(-15 328.7 96.1)">R6.00</text>
<text x="94.1" y="103.3">3.00</text>
<text x="286.4" y="124.8">5.00</text>
<text x="247.5" y="131.5">1.50</text>
<text x="261" y="127.4">145°</text>
<text x="294.2" y="128.8">0.50</text>
<text x="311.3" y="128.1">2.00</text>
<text x="315" y="133.4">3.00</text>
<text x="375.5" y="134.2" transform="rotate(-75 375.5 134.2)">R33.00</text>
<text x="232.8" y="143.5">1.00</text>
<text x="263.5" y="149.5">15.00</text>
<text x="353.6" y="146.9">74.00</text>
<text x="385.7" y="144.4" transform="rotate(-90 385.7 144.4)">1.00</text>
<text x="235.9" y="150.1">0.80</text>
<text x="299.6" y="150.3">0.50</text>
<text x="307.8" y="172.1" transform="rotate(-33 307.8 172.1)">1.50</text>
<text x="242.4" y="178.7" transform="rotate(15 242.4 178.7)">35.00</text>
<text x="304.8" y="183.2" transform="rotate(-15 304.8 183.2)">1.40</text>
<text x="281.1" y="215.1">74.00</text>
</g>
<text font-size="3.9" x="400.9" y="275.5">A3</text>
<g font-size="2">
<text x="230.6" y="234.6">UNLESS OTHERWISE SPECIFIED:</text>
<text x="230.6" y="237.1">DIMENSIONS ARE IN MILLIMETERS</text>
<text x="230.6" y="239.6">SURFACE FINISH:</text>
<text x="264.4" y="234.6">FINISH:</text>
<text x="311.3" y="234.5">DEBURR AND</text>
<text x="311.3" y="237">BREAK SHARP</text>
<text x="311.3" y="239.5">EDGES</text>
<text x="342.6" y="236">DO NOT SCALE DRAWING</text>
<text x="383.3" y="236.2">REVISION</text>
<text x="230.6" y="242.1">TOLERANCES:</text>
<text x="232.2" y="244.6">LINEAR:</text>
<text x="232.2" y="247.1">ANGULAR:</text>
<text x="244.3" y="252">NAME</text>
<text x="260" y="251.9">SIGNATURE</text>
<text x="277.2" y="251.9">DATE</text>
<text x="330.1" y="251.9">TITLE:</text>
<text x="230.6" y="256.1">DRAWN</text>
<text x="230.9" y="260.3">CHK'D</text>
<text x="230.4" y="264.4">APPV'D</text>
<text x="231.1" y="268.8">MFG</text>
<text x="231.5" y="273">Q.A</text>
<text x="285.6" y="272.5">MATERIAL:</text>
<text x="330" y="272.5">DWG NO.</text>
<text x="285.6" y="285.5">WEIGHT:</text>
<text x="330.1" y="285.6">SCALE:1:2</text>
<text x="374.5" y="285.6">SHEET 1 OF 1</text>
</g>
</svg>
